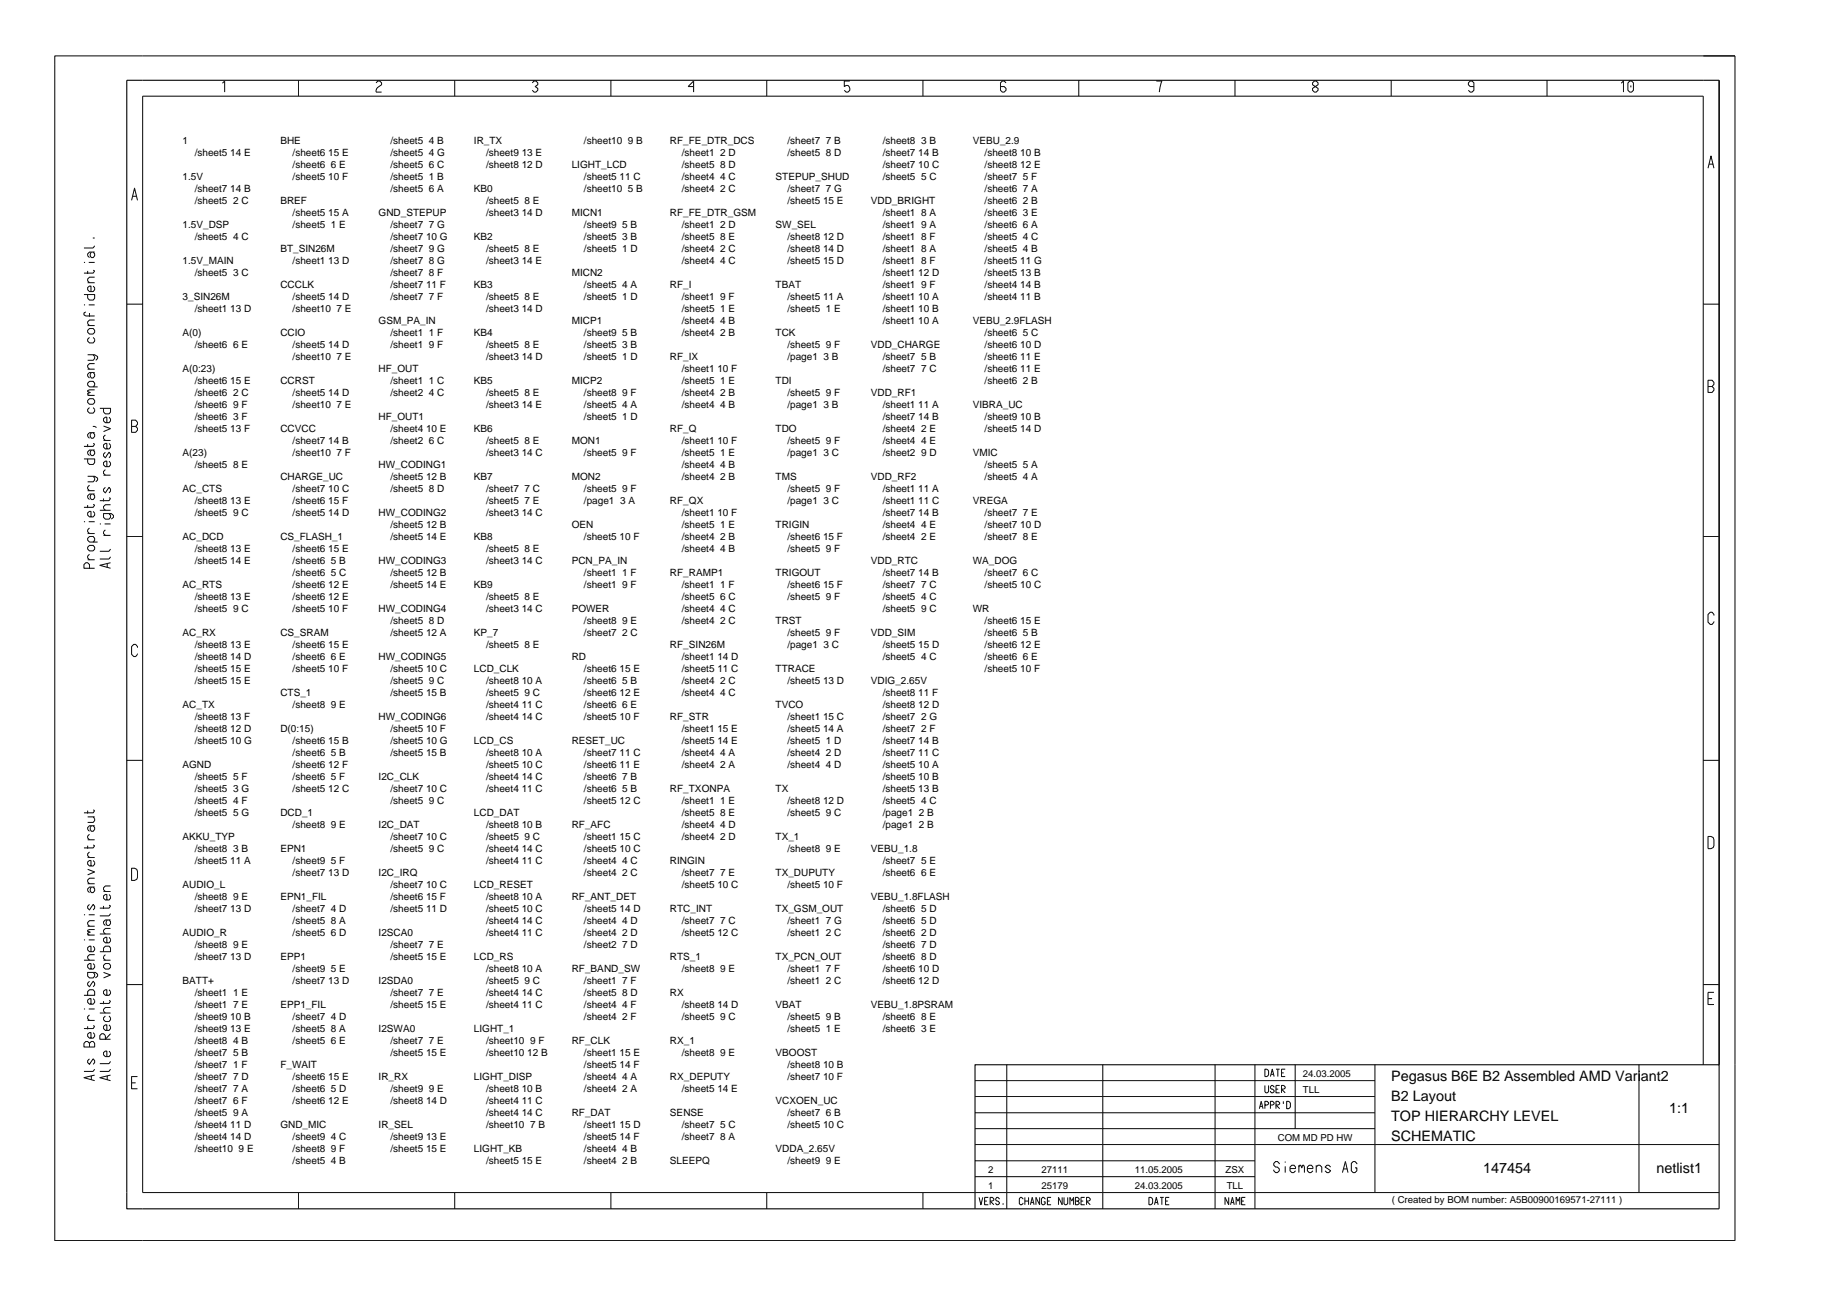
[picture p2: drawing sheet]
<svg xmlns="http://www.w3.org/2000/svg" width="420mm" height="297mm" viewBox="0 0 420 297" stroke-linecap="round" stroke-linejoin="round" font-family="sans-serif">
<g fill="none" stroke="#000" stroke-width=".23">
<path d="M12.6 12.8h385.2v271.5h-385.2zM51 19.1l.5-.5v2.5M68.4 18.4v3.6M86.2 19l.4-.4h.5l.4 .4v.4l-1.1 .9-.2 .4v.4h1.3M104.3 18.4v3.6M122 19l.5-.4h.4l.4 .4v.4l-.6 .4 .6 .5v.4l-.4 .4h-.4l-.5-.4M140.1 18.4v3.6M159 19.8h-1.2l1.2-1.2v2.5M175.8 18.4v3.6M194.8 18.6h-1.2v1.2l.4-.2a.82 .82 0 0 1 .8 1.1l-.4 .4h-.4l-.4-.4M211.6 18.4v3.6M230.7 19l-.5-.4h-.4l-.4 .4v1.7l.4 .4h.4l.5-.4v-.4l-.5-.5h-.8"/>
<path d="M247.3 18.4v3.6M265.1 18.6h1.3l-.6 2.5M283.2 18.4v3.6M301.4 18.6l-.5 .4v.4l1.3 .9v.4l-.4 .4h-.4l-.5-.4v-.4l1.3-.9v-.4l-.4-.4zM319 18.4v3.6M337.9 19.8h-.8l-.4-.4v-.4l.4-.4h.4l.4 .4v1.7l-.4 .4h-.4l-.4-.4M354.7 18.4v3.6M371.7 19.1l.5-.5v2.5M373.7 18.6h.4l.4 .4v1.7l-.4 .4h-.4l-.5-.4v-1.7zM373.9 19.6v.4M394.2 18.4v225.6M391.6 38.6l.7-2.8 .7 2.8"/>
<path d="M391.9 37.6h.9M20.9 57.8l-.2 .4v.4l.2 .4h.5l.3-.4v-.4l-.3-.4M21.3 54.6h.4M21.7 57.8h-1.2l-.4 .4v.4l.4 .4M21.7 56.3l-.3 .5h-2.2M30.2 45.9l.6-2.8 .7 2.8M30.4 45h1M19.2 67.5h2.5v.9l-.3 .4h-.9l-.4-.4v-.9M19.2 69.9h.3M19.2 60.1h.3M19.7 71.5l-.5 .2v.5l.5 .2h2M20.1 62.1v.7"/>
<path d="M20.1 74.6h1.6M20.1 64.8h1.6M20.3 69.9h1.4M20.3 60.1h1.4M20.5 77.3l-.4 .5v.4l.4 .4h.9l.3-.4v-.4l-.3-.5M20.5 75.3h.9l.3 .4v.4l-.3 .5h-.9l-.4-.5v-.4zM20.5 71.7v.9M21.4 65.6l.3 .4v.4l-.3 .4h-.9l-.4-.4v-.5l.4-.3h.4v1.2M21.4 61.9l.3 .2-.3 .5h-2.2M21.7 73.3h-1.2l-.4 .5v.4l.4 .4M21.7 63.5h-1.2l-.4 .5v.4l.4 .4M29.1 69.7h3.6"/>
<path d="M390.5 69.7h3.7M20.1 91.8l.4-.4h.9l.3 .4v.4l-.3 .5h-.9l-.4-.5zM20.1 81.3h1.6l.7 .4v.5l-.4 .4M20.1 90.6h1.6M20.1 84.6h1.6M20.5 93.4l-.4 .4v.5l.4 .4h.9l.3-.4v-.5l-.3-.4M20.9 99.2l-.2 .4v.4l.2 .4h.5l.3-.4v-.4l-.3-.4M20.9 85.4l-.2 .4v.4l.2 .4h.5l.3-.4v-.4l-.3-.4M21.3 97.7h.4l.4 .3M21.4 88.7l.3-.4v-.5l-.3-.4h-.9l-.4 .4v.5l.4 .4h1.9M21.4 81.3l.3 .4v.5l-.3 .4h-1.3M21.7 99.2h-1.2l-.4 .4v.4l.4 .4"/>
<path d="M21.7 89.4h-1.2l-.4 .1v.3l.6 .1-.6 .3v.3l.4 .1M21.7 85.4h-1.2l-.4 .4v.4l.4 .4M21.7 83.3h-1.2l-.4 .5v.4l.4 .4M22.9 93.6h2.4v.8l-.3 .5h-.8l-.5-.5v-.8M23.7 97.6l1.6 .6-1.6 .7M24.2 99.7l-.5 .4v.4l.5 .5M25 95.6l.3 .4v.5l-.3 .4h-.8l-.5-.4v-.5l.5-.4h.3v1.3M30.2 96.3h.9l.4 .5v.4l-.4 .5 .4 .5v.4l-.4 .5h-.9zM30.2 97.7h.9M391.6 87.2h.9l.5 .5v.4l-.5 .5 .5 .4v.4l-.5 .5h-.9zM391.6 88.6h.9M19.2 105.2h2.5v.8l-.3 .5h-.9l-.4-.5v-.8"/>
<path d="M19.2 119.6h.3M20.1 109.2h1.6l.7 .4v.4l-.4 .4M20.1 101.8v.7M20.1 115.8v.6M20.1 112.5h1.6M20.3 119.6h1.4M20.5 111.2l-.4 .4v.4l.4 .5M20.9 113.2l-.2 .5v.4l.2 .4h.5l.3-.4v-.4l-.3-.5M20.9 103.2l-.2 .4v.4l.2 .4h.5l.3-.4v-.4l-.3-.4M21.4 117.2l.3 .4v.5l-.3 .4h-.9l-.4-.4v-.6l.4-.3h.4v1.3M21.4 115.6l.3 .2-.3 .5h-2.2M21.4 109.2l.3 .4v.4l-.3 .4h-1.3"/>
<path d="M21.4 101.6l.3 .2-.3 .5h-2.2M21.7 113.2h-1.2l-.4 .5v.4l.4 .4M21.7 103.2h-1.2l-.4 .4v.4l.4 .4M22.9 117h2.4M23.7 114.2v.7M23.7 108.9h1.6M23.7 101h1.6M24.2 111.7l-.5 .4v.5l.5 .4 .8-1.3 .3 .4v.5l-.3 .4M24.2 107.6l-.5 .5v.4l.5 .4M24.2 103.7l-.5 .4v.4l.5 .4 .8-1.2 .3 .4v.4l-.3 .4M25 117.7l.3 .4v.5l-.3 .4h-.8l-.5-.4v-.9h1.8l.5 .4v.5l-.5 .4M25 114.1l.3 .1-.3 .6h-2.1"/>
<path d="M25 105.7l.3 .4v.4l-.3 .5h-.8l-.5-.5v-.5l.5-.3h.3v1.3M25 101.6l.3 .5v.4l-.3 .4h-.8l-.5-.4v-.5l.5-.4h.3v1.3M25.3 115.7h-1.1l-.5 .4v.4l.5 .5M20.1 128.3h1.6M20.1 122.3h1.6M20.5 130.2v-.8l-.4-.4h-.4l-.5 .4v.8h2.5M20.5 127l-.4 .5v.4l.4 .4M20.5 125h.9l.3 .4v.4l-.3 .5h-.9l-.4-.5v-.4zM20.5 121l-.4 .4v.5l.4 .4M21.4 124.2l.3-.4v-.4l-.3-.4h-.9l-.4 .4v.4l.4 .4h1.9M22.9 120.1h.2M23.7 122.7h1.6"/>
<path d="M24 120.1h1.3M24.2 121.4l-.5 .5v.4l.5 .4M24.6 129.1v1M25.3 129l-2.4 .6 2.4 .6M25.3 127.6l-.3 .5h-2.1M25.3 125.8l-.3 .6h-2.1M29.1 123h3.6M390.5 123h3.7M31.5 148.4v-.2l-.4-.5h-.4l-.5 .5v1.8l.5 .5h.4l.4-.7M393 141.1v-.3l-.5-.5h-.4l-.5 .5v1.8l.5 .5h.4l.5-.7M29.1 174.3h3.6M390.5 174.3h3.7"/>
<path d="M20.1 185.8v.7M20.1 193.8v.7M20.1 199.2l1.6 .6-1.6 .7M20.1 196.5h1.6M20.1 192.5h1.6M20.1 187.2h1.6M20.5 195.3l-.4 .4v.4l.4 .4M20.5 191.2l-.4 .4v.5l.4 .4M20.9 189.3l-.2 .4v.4l.2 .4h.5l.3-.4v-.4l-.3-.4M21.4 197.2l.3 .4v.5l-.3 .4h-.9l-.4-.4v-.5l.4-.4h.4v1.3M21.4 193.7l.3 .1-.3 .5h-2.2M21.4 187.2l.3 .4v.5l-.3 .4h-1.3"/>
<path d="M21.4 185.6l.3 .2-.3 .5h-2.2M21.7 189.3h-1.2l-.4 .4v.4l.4 .4M30.2 199h.6l.6 .2 .1 .6v1.3l-.1 .4-.6 .3h-.6zM391.6 191.7h.7l.5 .3 .2 .5v1.3l-.2 .5-.5 .2h-.7zM19.2 215.4h.3M19.2 209.7h.3M20.1 214.3h1.6M20.1 212.3h1.6M20.1 202.6h1.6M20.3 215.4h1.4M20.3 209.7h1.4M20.5 207.3l-.4 .4v.4l.4 .5 .9-1.3 .3 .4v.4l-.3 .5"/>
<path d="M20.9 203.3l-.2 .4v.5l.2 .4h.5l.3-.4v-.5l-.3-.4M21.4 216.9l.3 .4v.4l-.3 .4h-.9l-.4-.4v-.5l.4-.3h.4v1.2M21.7 218.8h-1.2l-.4 .4v.5l.4 .4M21.7 213h-1.2l-.4 .2v.3l.6 .1-.6 .3v.3l.4 .1M21.7 211h-1.2l-.4 .4v.5l.4 .4M21.7 203.3h-1.2l-.4 .4v.5l.4 .4M21.7 201.3h-1.2l-.4 .4v.4l.4 .5M22.9 218.1h2.4v-.8l-.3-.4h-.8l-.5 .4v.8M22.9 214.1h2.4M23.7 207.6v.7M23.7 204.3h1.6M24.2 218.8l-.5 .4v.5l.5 .4"/>
<path d="M24.6 210.8l-.3 .5v.4l.3 .4h.4l.3-.4v-.4l-.3-.5M25 214.8l.3 .5v.4l-.3 .4h-.8l-.5-.4v-.5l.5-.4h.3v1.3M25 207.5l.3 .1-.3 .5h-2.1M25 205l.3 .4v.5l-.3 .4h-.8l-.5-.4v-.6l.5-.3h.3v1.3M25.3 212.8h-1.1l-.5 .4v.4l.5 .5M25.3 210.8h-1.1l-.5 .5v.4l.5 .4M25.3 203.1h-1.1l-.5 .4v.4l.5 .4M25.3 209.4l-.3 .5h-2.1M19.2 228.1h2.5v-.8l-.3-.4h-.9l-.4 .4v.8M19.2 231.3h.3M19.2 220.1h2.5M20.1 235.2v.7"/>
<path d="M20.1 233.9h1.6M20.3 231.3h1.4M20.5 239.1l.4-.4h.5l.3 .4v.9h-2.5v-.9l.5-.4h.4l.4 .4v.9M20.5 232.6l-.4 .4v.5l.4 .4M20.5 224.9l-.4 .4v.4l.4 .5 .9-1.3 .3 .4v.4l-.3 .5M21.4 236.7l.3 .4v.4l-.3 .4h-.9l-.4-.4v-.5l.4-.3h.4v1.2M21.4 235.1l.3 .1-.3 .5h-2.2M21.4 228.9l.3 .4v.4l-.3 .5h-.9l-.4-.5v-.5l.4-.3h.4v1.3M21.4 222.9l.3 .4v.4l-.3 .4h-.9l-.4-.4v-.8h1.8l.5 .4v.4l-.5 .4M21.4 220.8l.3 .5v.4l-.3 .4h-.9l-.4-.4v-.5l.4-.4h.4v1.3M22.9 232.2h2.4M23.7 221.3l.5-.5h.8l.3 .5v.4l-.3 .4h-.8l-.5-.4z"/>
<path d="M23.7 220.1h1.6M23.7 229.5v.7M23.7 222.9l1.6 .6-1.6 .6M24.2 232.9l-.5 .4v.4l.5 .4h.8l.3-.4v-.4l-.3-.4M25 234.9l.3 .4v.4l-.3 .5h-.8l-.5-.5v-.5l.5-.3h.3v1.3M25 229.3l.3 .2-.3 .5h-2.1M25 226.9l.3 .4v.4l-.3 .4h-.8l-.5-.4v-.5l.5-.3h.3v1.2M25.3 236.9l-1.1 1.3v-.9l-.5-.4h-.4l-.4 .4v.9h2.4M25.3 230.9h-1.1l-.5 .4v.5l.5 .4M29.1 225.7h3.6M390.5 225.7h3.7M391.6 228.9h.9"/>
<path d="M393 227.4h-1.4v2.8h1.4M20.5 242.7l-.4 .4v.4l.4 .5 .9-1.3 .3 .4v.4l-.3 .5M20.9 246.6v.9M21.7 246.4l-2.5 .6 2.5 .7M21.7 245.1l-.3 .5h-2.2M24.6 246.6v.9M25 240.9l.3 .4v.5l-.3 .4h-.8l-.5-.4v-.6l.5-.3h.3v1.3M25.3 246.4l-2.4 .6 2.4 .7M25.3 245.1l-.3 .5h-2.1M25.3 243.3l-.3 .5h-2.1M30.2 248.2h.9M31.5 246.7h-1.3v2.8h1.3"/>
<path d="M223.5 258.7h91.7M223.5 255h91.7M223.5 251.3h91.7M223.5 247.7h91.7M230.8 244v33.1M252.8 244v33.1M278.6 244v33.1M287.7 244v33.1M288.7 254.1l.5-1.7 .4 1.7M288.9 253.6h.5M290 245.1h.4l.5 .4v.8l-.5 .4h-.4zM290 248.8v1.4l.3 .3 .6-.3v-1.4"/>
<path d="M290 253.3h.5l.4-.3v-.2l-.4-.4h-.5v1.7M291.3 246.7l.4-1.6 .4 1.6M291.3 253.3h.5l.3-.3v-.2l-.3-.4h-.5v1.7M291.5 246.2h.5M292.1 249.2l-.3-.4h-.3l-.2 .6 .5 .2 .3 .4v.2l-.6 .3-.2-.5M292.6 254.1v-1.7h.5l.3 .4v.2l-.3 .3h-.5l.8 .8M292.6 245.1h.8M292.6 249.6h.5M293 245.1v1.6M293.4 248.8h-.8v1.7h.8M293.8 250.5v-1.7h.5l.4 .3v.3l-.4 .2h-.5l.9 .9M293.8 245.9h.5"/>
<path d="M294.2 252.4v.6M294.7 245.1h-.9v1.6h.9M295 252.4h.4l.5 .4v.9l-.5 .4h-.4zM297 244v14.7M315.2 244v29.3M375.8 244v29.3M390.5 244v-222h-357.8v251.3h361.5M68.4 273.3v3.8M104.3 273.3v3.8M140.1 273.3v3.8M175.8 273.3v3.8M211.6 273.3v3.8"/>
<path d="M223.5 269.7h64.2M223.5 266.1h64.2M223.5 262.3h170.7M224.5 274.4l.4 1.7 .4-1.7M225.7 275.3h.6M226.6 274.4h-.9v1.7h.9M227 276.1v-1.7h.5l.4 .4v.2l-.4 .3h-.5l.9 .8M229.1 274.9l-.3-.5h-.3l-.2 .6 .8 .6v.3l-.6 .2-.2-.4M230 275.8v.3M234.6 274.9l-.4-.5h-.2l-.3 .4v1.1l.5 .2 .4-.4M235 275.3h.8M235 274.4v1.7"/>
<path d="M235.8 274.4v1.7M236.2 276.1l.5-1.7 .4 1.7M236.4 275.6h.5M238.4 274.4v1.7l-.9-1.7v1.7M239.6 274.9l-.3-.5h-.3l-.2 .4v1.1l.2 .2 .6-.2v-.5h-.3M240.1 275.3h.6M241 274.4h-.9v1.7h.9M243.5 274.4v1.7l-.8-1.7v1.7M244 274.4v1.5l.2 .2 .6-.2v-1.5M245.3 276.1v-1.7l.4 .9 .5-.9v1.7M246.6 275.3h.5l.3-.3v-.2l-.3-.4h-.5v1.7h.5l.3-.2v-.3l-.3-.3M247.8 275.3h.6"/>
<path d="M248.7 274.4h-.9v1.7h.9M249.1 276.1v-1.7h.5l.4 .4v.2l-.4 .3h-.5l.9 .8M263.4 274.4h.4l.5 .5v.8l-.5 .4h-.4zM264.7 276.1l.4-1.7 .4 1.7M264.9 275.6h.5M266 274.4h.8M266.4 274.4v1.7M267.2 275.3h.5M268.1 274.4h-.9v1.7h.9M281.7 274.4v1.7l-.8-1.7v1.7M282.1 276.1l.5-1.7 .4 1.7M282.3 275.6h.5"/>
<path d="M283.4 276.1v-1.7l.4 .9 .5-.9v1.7M284.7 275.3h.5M285.5 274.4h-.8v1.7h.8M293.3 266.8l-.4-.6h-.4l-.5 .4v.5l.5 .4h.4l.4 .4v.4l-.4 .5h-.4l-.5-.5v-.2M294.7 266.2v.3M294.7 267.3v1.5M295.8 267.8h1.2v-.3l-.3-.4h-.5l-.4 .4v.8l.4 .5h.4l.4-.5M297.8 267.5l.2-.4h.2l.3 .6 .1-.6h.3l.2 .4v1.3M297.8 267.1v1.7M299.7 267.8h1.3v-.3l-.3-.4h-.5l-.5 .4v.8l.5 .5h.4l.4-.5M301.8 267.5l.4-.4h.4l.5 .4v1.3M301.8 267.1v1.7"/>
<path d="M305.1 267.5l-.4-.4h-.5l-.4 .4 1.3 .8-.4 .5h-.5l-.4-.5M307.8 268.8l.7-2.6 .6 2.6M308 267.9h.9M311.1 266.8l-.4-.6h-.5l-.4 .4v1.7l.4 .5h.5l.4-.5v-.6h-.4"/>
</g>
<path d="M394.2 244v-225.6h-365.1v258.7h365.1v-33.1h-170.7v33.1" fill="none" stroke="#000" stroke-width=".25"/>
<g font-size="3.3">
<text x="319" y="247.7">Pegasus B6E B2 Assembled AMD Variant2</text>
<text x="319" y="252.3">B2 Layout</text>
<text x="319" y="256.8">TOP HIERARCHY LEVEL</text>
<text x="382.7" y="255">1:1</text>
<text x="319" y="261.5">SCHEMATIC</text>
<text x="340" y="268.8">147454</text>
<text x="379.8" y="268.8">netlist1</text>
</g>
<g font-size="2.3">
<text x="41.9" y="33">1</text>
<text x="44.6" y="35.7">/sheet5 14 E</text>
<text x="64.3" y="33">BHE</text>
<text x="67.1" y="35.7">/sheet6 15 E</text>
<text x="89.5" y="33">/sheet5 4 B</text>
<text x="89.5" y="35.7">/sheet5 4 G</text>
<text x="108.7" y="33">IR_TX</text>
<text x="111.4" y="35.7">/sheet9 13 E</text>
<text x="133.9" y="33">/sheet10 9 B</text>
<text x="153.6" y="33">RF_FE_DTR_DCS</text>
<text x="156.3" y="35.7">/sheet1 2 D</text>
<text x="180.5" y="33">/sheet7 7 B</text>
<text x="180.5" y="35.7">/sheet5 8 D</text>
<text x="202.4" y="33">/sheet8 3 B</text>
<text x="202.4" y="35.7">/sheet7 14 B</text>
<text x="223" y="33">VEBU_2.9</text>
<text x="225.7" y="35.7">/sheet8 10 B</text>
<text x="41.9" y="41.3">1.5V</text>
<text x="67.1" y="38.5">/sheet6 6 E</text>
<text x="67.1" y="41.3">/sheet5 10 F</text>
<text x="89.5" y="38.5">/sheet5 6 C</text>
<text x="89.5" y="41.3">/sheet5 1 B</text>
<text x="111.4" y="38.5">/sheet8 12 D</text>
<text x="131.1" y="38.5">LIGHT_LCD</text>
<text x="133.9" y="41.3">/sheet5 11 C</text>
<text x="156.3" y="38.5">/sheet5 8 D</text>
<text x="156.3" y="41.3">/sheet4 4 C</text>
<text x="177.8" y="41.3">STEPUP_SHUD</text>
<text x="202.4" y="38.5">/sheet7 10 C</text>
<text x="202.4" y="41.3">/sheet5 5 C</text>
<text x="225.7" y="38.5">/sheet8 12 E</text>
<text x="225.7" y="41.3">/sheet7 5 F</text>
<text x="44.6" y="44">/sheet7 14 B</text>
<text x="44.6" y="46.8">/sheet5 2 C</text>
<text x="64.3" y="46.8">BREF</text>
<text x="89.5" y="44">/sheet5 6 A</text>
<text x="108.7" y="44">KB0</text>
<text x="111.4" y="46.8">/sheet5 8 E</text>
<text x="133.9" y="44">/sheet10 5 B</text>
<text x="156.3" y="44">/sheet4 2 C</text>
<text x="180.5" y="44">/sheet7 7 G</text>
<text x="180.5" y="46.8">/sheet5 15 E</text>
<text x="199.7" y="46.8">VDD_BRIGHT</text>
<text x="225.7" y="44">/sheet6 7 A</text>
<text x="225.7" y="46.8">/sheet6 2 B</text>
<text x="41.9" y="52.3">1.5V_DSP</text>
<text x="67.1" y="49.5">/sheet5 15 A</text>
<text x="67.1" y="52.3">/sheet5 1 E</text>
<text x="86.8" y="49.5">GND_STEPUP</text>
<text x="89.5" y="52.3">/sheet7 7 G</text>
<text x="111.4" y="49.5">/sheet3 14 D</text>
<text x="131.1" y="49.5">MICN1</text>
<text x="133.9" y="52.3">/sheet9 5 B</text>
<text x="153.6" y="49.5">RF_FE_DTR_GSM</text>
<text x="156.3" y="52.3">/sheet1 2 D</text>
<text x="177.8" y="52.3">SW_SEL</text>
<text x="202.4" y="49.5">/sheet1 8 A</text>
<text x="202.4" y="52.3">/sheet1 9 A</text>
<text x="225.7" y="52.3">/sheet6 6 A</text>
<text x="225.7" y="49.5">/sheet6 3 E</text>
<text x="44.6" y="55">/sheet5 4 C</text>
<text x="64.3" y="57.8">BT_SIN26M</text>
<text x="89.5" y="55">/sheet7 10 G</text>
<text x="89.5" y="57.8">/sheet7 9 G</text>
<text x="108.7" y="55">KB2</text>
<text x="111.4" y="57.8">/sheet5 8 E</text>
<text x="133.9" y="55">/sheet5 3 B</text>
<text x="133.9" y="57.8">/sheet5 1 D</text>
<text x="156.3" y="55">/sheet5 8 E</text>
<text x="156.3" y="57.8">/sheet4 2 C</text>
<text x="180.5" y="55">/sheet8 12 D</text>
<text x="180.5" y="57.8">/sheet8 14 D</text>
<text x="202.4" y="57.8">/sheet1 8 A</text>
<text x="202.4" y="55">/sheet1 8 F</text>
<text x="225.7" y="55">/sheet5 4 C</text>
<text x="225.7" y="57.8">/sheet5 4 B</text>
<text x="41.9" y="60.5">1.5V_MAIN</text>
<text x="44.6" y="63.3">/sheet5 3 C</text>
<text x="64.3" y="66">CCCLK</text>
<text x="67.1" y="60.5">/sheet1 13 D</text>
<text x="89.5" y="60.5">/sheet7 8 G</text>
<text x="89.5" y="63.3">/sheet7 8 F</text>
<text x="89.5" y="66">/sheet7 11 F</text>
<text x="108.7" y="66">KB3</text>
<text x="111.4" y="60.5">/sheet3 14 E</text>
<text x="131.1" y="63.3">MICN2</text>
<text x="133.9" y="66">/sheet5 4 A</text>
<text x="153.6" y="66">RF_I</text>
<text x="156.3" y="60.5">/sheet4 4 C</text>
<text x="177.8" y="66">TBAT</text>
<text x="180.5" y="60.5">/sheet5 15 D</text>
<text x="202.4" y="60.5">/sheet1 8 F</text>
<text x="202.4" y="63.3">/sheet1 12 D</text>
<text x="202.4" y="66">/sheet1 9 F</text>
<text x="225.7" y="60.5">/sheet5 11 G</text>
<text x="225.7" y="63.3">/sheet5 13 B</text>
<text x="225.7" y="66">/sheet4 14 B</text>
<text x="41.9" y="68.8">3_SIN26M</text>
<text x="44.6" y="71.5">/sheet1 13 D</text>
<text x="67.1" y="68.8">/sheet5 14 D</text>
<text x="67.1" y="71.5">/sheet10 7 E</text>
<text x="89.5" y="68.8">/sheet7 7 F</text>
<text x="111.4" y="68.8">/sheet5 8 E</text>
<text x="111.4" y="71.5">/sheet3 14 D</text>
<text x="133.9" y="68.8">/sheet5 1 D</text>
<text x="156.3" y="68.8">/sheet1 9 F</text>
<text x="156.3" y="71.5">/sheet5 1 E</text>
<text x="180.5" y="68.8">/sheet5 11 A</text>
<text x="180.5" y="71.5">/sheet5 1 E</text>
<text x="202.4" y="68.8">/sheet1 10 A</text>
<text x="202.4" y="71.5">/sheet1 10 B</text>
<text x="225.7" y="68.8">/sheet4 11 B</text>
<text x="41.9" y="77">A(0)</text>
<text x="64.3" y="77">CCIO</text>
<text x="86.8" y="74.3">GSM_PA_IN</text>
<text x="89.5" y="77">/sheet1 1 F</text>
<text x="108.7" y="77">KB4</text>
<text x="131.1" y="74.3">MICP1</text>
<text x="133.9" y="77">/sheet9 5 B</text>
<text x="156.3" y="74.3">/sheet4 4 B</text>
<text x="156.3" y="77">/sheet4 2 B</text>
<text x="177.8" y="77">TCK</text>
<text x="202.4" y="74.3">/sheet1 10 A</text>
<text x="223" y="74.3">VEBU_2.9FLASH</text>
<text x="225.7" y="77">/sheet6 5 C</text>
<text x="44.6" y="79.8">/sheet6 6 E</text>
<text x="67.1" y="79.8">/sheet5 14 D</text>
<text x="67.1" y="82.5">/sheet10 7 E</text>
<text x="89.5" y="79.8">/sheet1 9 F</text>
<text x="111.4" y="79.8">/sheet5 8 E</text>
<text x="111.4" y="82.5">/sheet3 14 D</text>
<text x="133.9" y="79.8">/sheet5 3 B</text>
<text x="133.9" y="82.5">/sheet5 1 D</text>
<text x="153.6" y="82.5">RF_IX</text>
<text x="180.5" y="79.8">/sheet5 9 F</text>
<text x="180.5" y="82.5">/page1 3 B</text>
<text x="199.7" y="79.8">VDD_CHARGE</text>
<text x="202.4" y="82.5">/sheet7 5 B</text>
<text x="225.7" y="79.8">/sheet6 10 D</text>
<text x="225.7" y="82.5">/sheet6 11 E</text>
<text x="41.9" y="85.3">A(0:23)</text>
<text x="44.6" y="88">/sheet6 15 E</text>
<text x="64.3" y="88">CCRST</text>
<text x="86.8" y="85.3">HF_OUT</text>
<text x="89.5" y="88">/sheet1 1 C</text>
<text x="108.7" y="88">KB5</text>
<text x="131.1" y="88">MICP2</text>
<text x="156.3" y="85.3">/sheet1 10 F</text>
<text x="156.3" y="88">/sheet5 1 E</text>
<text x="177.8" y="88">TDI</text>
<text x="202.4" y="85.3">/sheet7 7 C</text>
<text x="225.7" y="85.3">/sheet6 11 E</text>
<text x="225.7" y="88">/sheet6 2 B</text>
<text x="44.6" y="90.8">/sheet6 2 C</text>
<text x="44.6" y="93.5">/sheet6 9 F</text>
<text x="67.1" y="90.8">/sheet5 14 D</text>
<text x="67.1" y="93.5">/sheet10 7 E</text>
<text x="89.5" y="90.8">/sheet2 4 C</text>
<text x="111.4" y="90.8">/sheet5 8 E</text>
<text x="111.4" y="93.5">/sheet3 14 E</text>
<text x="133.9" y="90.8">/sheet8 9 F</text>
<text x="133.9" y="93.5">/sheet5 4 A</text>
<text x="156.3" y="90.8">/sheet4 2 B</text>
<text x="156.3" y="93.5">/sheet4 4 B</text>
<text x="180.5" y="90.8">/sheet5 9 F</text>
<text x="180.5" y="93.5">/page1 3 B</text>
<text x="199.7" y="90.8">VDD_RF1</text>
<text x="202.4" y="93.5">/sheet1 11 A</text>
<text x="223" y="93.5">VIBRA_UC</text>
<text x="44.6" y="96.3">/sheet6 3 F</text>
<text x="44.6" y="99">/sheet5 13 F</text>
<text x="64.3" y="99">CCVCC</text>
<text x="67.1" y="101.8">/sheet7 14 B</text>
<text x="86.8" y="96.3">HF_OUT1</text>
<text x="89.5" y="99">/sheet4 10 E</text>
<text x="89.5" y="101.8">/sheet2 6 C</text>
<text x="108.7" y="99">KB6</text>
<text x="111.4" y="101.8">/sheet5 8 E</text>
<text x="131.1" y="101.8">MON1</text>
<text x="133.9" y="96.3">/sheet5 1 D</text>
<text x="153.6" y="99">RF_Q</text>
<text x="156.3" y="101.8">/sheet1 10 F</text>
<text x="177.8" y="99">TDO</text>
<text x="180.5" y="101.8">/sheet5 9 F</text>
<text x="202.4" y="96.3">/sheet7 14 B</text>
<text x="202.4" y="99">/sheet4 2 E</text>
<text x="202.4" y="101.8">/sheet4 4 E</text>
<text x="225.7" y="96.3">/sheet9 10 B</text>
<text x="225.7" y="99">/sheet5 14 D</text>
<text x="41.9" y="104.5">A(23)</text>
<text x="44.6" y="107.3">/sheet5 8 E</text>
<text x="67.1" y="104.5">/sheet10 7 F</text>
<text x="86.8" y="107.3">HW_CODING1</text>
<text x="111.4" y="104.5">/sheet3 14 C</text>
<text x="133.9" y="104.5">/sheet5 9 F</text>
<text x="156.3" y="104.5">/sheet5 1 E</text>
<text x="156.3" y="107.3">/sheet4 4 B</text>
<text x="180.5" y="104.5">/page1 3 C</text>
<text x="202.4" y="104.5">/sheet2 9 D</text>
<text x="223" y="104.5">VMIC</text>
<text x="225.7" y="107.3">/sheet5 5 A</text>
<text x="41.9" y="112.8">AC_CTS</text>
<text x="64.3" y="110">CHARGE_UC</text>
<text x="67.1" y="112.8">/sheet7 10 C</text>
<text x="89.5" y="110">/sheet5 12 B</text>
<text x="89.5" y="112.8">/sheet5 8 D</text>
<text x="108.7" y="110">KB7</text>
<text x="111.4" y="112.8">/sheet7 7 C</text>
<text x="131.1" y="110">MON2</text>
<text x="133.9" y="112.8">/sheet5 9 F</text>
<text x="156.3" y="110">/sheet4 2 B</text>
<text x="177.8" y="110">TMS</text>
<text x="180.5" y="112.8">/sheet5 9 F</text>
<text x="199.7" y="110">VDD_RF2</text>
<text x="202.4" y="112.8">/sheet1 11 A</text>
<text x="225.7" y="110">/sheet5 4 A</text>
<text x="44.6" y="115.5">/sheet8 13 E</text>
<text x="44.6" y="118.3">/sheet5 9 C</text>
<text x="67.1" y="115.5">/sheet6 15 F</text>
<text x="67.1" y="118.3">/sheet5 14 D</text>
<text x="86.8" y="118.3">HW_CODING2</text>
<text x="111.4" y="115.5">/sheet5 7 E</text>
<text x="111.4" y="118.3">/sheet3 14 C</text>
<text x="133.9" y="115.5">/page1 3 A</text>
<text x="153.6" y="115.5">RF_QX</text>
<text x="156.3" y="118.3">/sheet1 10 F</text>
<text x="180.5" y="115.5">/page1 3 C</text>
<text x="202.4" y="115.5">/sheet1 11 C</text>
<text x="202.4" y="118.3">/sheet7 14 B</text>
<text x="223" y="115.5">VREGA</text>
<text x="225.7" y="118.3">/sheet7 7 E</text>
<text x="41.9" y="123.8">AC_DCD</text>
<text x="64.3" y="123.8">CS_FLASH_1</text>
<text x="89.5" y="121">/sheet5 12 B</text>
<text x="89.5" y="123.8">/sheet5 14 E</text>
<text x="108.7" y="123.8">KB8</text>
<text x="131.1" y="121">OEN</text>
<text x="133.9" y="123.8">/sheet5 10 F</text>
<text x="156.3" y="121">/sheet5 1 E</text>
<text x="156.3" y="123.8">/sheet4 2 B</text>
<text x="177.8" y="121">TRIGIN</text>
<text x="180.5" y="123.8">/sheet6 15 F</text>
<text x="202.4" y="121">/sheet4 4 E</text>
<text x="202.4" y="123.8">/sheet4 2 E</text>
<text x="225.7" y="123.8">/sheet7 8 E</text>
<text x="225.7" y="121">/sheet7 10 D</text>
<text x="44.6" y="126.5">/sheet8 13 E</text>
<text x="44.6" y="129.3">/sheet5 14 E</text>
<text x="67.1" y="126.5">/sheet6 15 E</text>
<text x="67.1" y="129.3">/sheet6 5 B</text>
<text x="86.8" y="129.3">HW_CODING3</text>
<text x="111.4" y="126.5">/sheet5 8 E</text>
<text x="111.4" y="129.3">/sheet3 14 C</text>
<text x="131.1" y="129.3">PCN_PA_IN</text>
<text x="156.3" y="126.5">/sheet4 4 B</text>
<text x="180.5" y="126.5">/sheet5 9 F</text>
<text x="199.7" y="129.3">VDD_RTC</text>
<text x="223" y="129.3">WA_DOG</text>
<text x="41.9" y="134.8">AC_RTS</text>
<text x="44.6" y="137.5">/sheet8 13 E</text>
<text x="67.1" y="132">/sheet6 5 C</text>
<text x="67.1" y="134.8">/sheet6 12 E</text>
<text x="67.1" y="137.5">/sheet6 12 E</text>
<text x="89.5" y="132">/sheet5 12 B</text>
<text x="89.5" y="134.8">/sheet5 14 E</text>
<text x="108.7" y="134.8">KB9</text>
<text x="111.4" y="137.5">/sheet5 8 E</text>
<text x="133.9" y="132">/sheet1 1 F</text>
<text x="133.9" y="134.8">/sheet1 9 F</text>
<text x="153.6" y="132">RF_RAMP1</text>
<text x="156.3" y="134.8">/sheet1 1 F</text>
<text x="156.3" y="137.5">/sheet5 6 C</text>
<text x="177.8" y="132">TRIGOUT</text>
<text x="180.5" y="134.8">/sheet6 15 F</text>
<text x="180.5" y="137.5">/sheet5 9 F</text>
<text x="202.4" y="132">/sheet7 14 B</text>
<text x="202.4" y="134.8">/sheet7 7 C</text>
<text x="202.4" y="137.5">/sheet5 4 C</text>
<text x="225.7" y="132">/sheet7 6 C</text>
<text x="225.7" y="134.8">/sheet5 10 C</text>
<text x="44.6" y="140.3">/sheet5 9 C</text>
<text x="67.1" y="140.3">/sheet5 10 F</text>
<text x="86.8" y="140.3">HW_CODING4</text>
<text x="89.5" y="143">/sheet5 8 D</text>
<text x="111.4" y="140.3">/sheet3 14 C</text>
<text x="131.1" y="140.3">POWER</text>
<text x="133.9" y="143">/sheet8 9 E</text>
<text x="156.3" y="140.3">/sheet4 4 C</text>
<text x="156.3" y="143">/sheet4 2 C</text>
<text x="177.8" y="143">TRST</text>
<text x="202.4" y="140.3">/sheet5 9 C</text>
<text x="223" y="140.3">WR</text>
<text x="225.7" y="143">/sheet6 15 E</text>
<text x="41.9" y="145.8">AC_RX</text>
<text x="44.6" y="148.5">/sheet8 13 E</text>
<text x="64.3" y="145.8">CS_SRAM</text>
<text x="67.1" y="148.5">/sheet6 15 E</text>
<text x="89.5" y="145.8">/sheet5 12 A</text>
<text x="108.7" y="145.8">KP_7</text>
<text x="111.4" y="148.5">/sheet5 8 E</text>
<text x="133.9" y="145.8">/sheet7 2 C</text>
<text x="153.6" y="148.5">RF_SIN26M</text>
<text x="180.5" y="145.8">/sheet5 9 F</text>
<text x="180.5" y="148.5">/page1 3 C</text>
<text x="199.7" y="145.8">VDD_SIM</text>
<text x="202.4" y="148.5">/sheet5 15 D</text>
<text x="225.7" y="145.8">/sheet6 5 B</text>
<text x="225.7" y="148.5">/sheet6 12 E</text>
<text x="44.6" y="151.3">/sheet8 14 D</text>
<text x="44.6" y="154">/sheet5 15 E</text>
<text x="67.1" y="151.3">/sheet6 6 E</text>
<text x="67.1" y="154">/sheet5 10 F</text>
<text x="86.8" y="151.3">HW_CODING5</text>
<text x="89.5" y="154">/sheet5 10 C</text>
<text x="108.7" y="154">LCD_CLK</text>
<text x="131.1" y="151.3">RD</text>
<text x="133.9" y="154">/sheet6 15 E</text>
<text x="156.3" y="151.3">/sheet1 14 D</text>
<text x="156.3" y="154">/sheet5 11 C</text>
<text x="177.8" y="154">TTRACE</text>
<text x="202.4" y="151.3">/sheet5 4 C</text>
<text x="225.7" y="151.3">/sheet6 6 E</text>
<text x="225.7" y="154">/sheet5 10 F</text>
<text x="44.6" y="156.8">/sheet5 15 E</text>
<text x="64.3" y="159.5">CTS_1</text>
<text x="89.5" y="156.8">/sheet5 9 C</text>
<text x="89.5" y="159.5">/sheet5 15 B</text>
<text x="111.4" y="156.8">/sheet8 10 A</text>
<text x="111.4" y="159.5">/sheet5 9 C</text>
<text x="133.9" y="156.8">/sheet6 5 B</text>
<text x="133.9" y="159.5">/sheet6 12 E</text>
<text x="156.3" y="156.8">/sheet4 2 C</text>
<text x="156.3" y="159.5">/sheet4 4 C</text>
<text x="180.5" y="156.8">/sheet5 13 D</text>
<text x="199.7" y="156.8">VDIG_2.65V</text>
<text x="202.4" y="159.5">/sheet8 11 F</text>
<text x="41.9" y="162.3">AC_TX</text>
<text x="44.6" y="165">/sheet8 13 F</text>
<text x="44.6" y="167.8">/sheet8 12 D</text>
<text x="64.3" y="167.8">D(0:15)</text>
<text x="67.1" y="162.3">/sheet8 9 E</text>
<text x="86.8" y="165">HW_CODING6</text>
<text x="89.5" y="167.8">/sheet5 10 F</text>
<text x="111.4" y="162.3">/sheet4 11 C</text>
<text x="111.4" y="165">/sheet4 14 C</text>
<text x="133.9" y="162.3">/sheet6 6 E</text>
<text x="133.9" y="165">/sheet5 10 F</text>
<text x="153.6" y="165">RF_STR</text>
<text x="156.3" y="167.8">/sheet1 15 E</text>
<text x="177.8" y="162.3">TVCO</text>
<text x="180.5" y="165">/sheet1 15 C</text>
<text x="180.5" y="167.8">/sheet5 14 A</text>
<text x="202.4" y="162.3">/sheet8 12 D</text>
<text x="202.4" y="165">/sheet7 2 G</text>
<text x="202.4" y="167.8">/sheet7 2 F</text>
<text x="44.6" y="170.5">/sheet5 10 G</text>
<text x="67.1" y="173.3">/sheet6 5 B</text>
<text x="67.1" y="170.5">/sheet6 15 B</text>
<text x="89.5" y="170.5">/sheet5 10 G</text>
<text x="89.5" y="173.3">/sheet5 15 B</text>
<text x="108.7" y="170.5">LCD_CS</text>
<text x="111.4" y="173.3">/sheet8 10 A</text>
<text x="131.1" y="170.5">RESET_UC</text>
<text x="133.9" y="173.3">/sheet7 11 C</text>
<text x="156.3" y="170.5">/sheet5 14 E</text>
<text x="156.3" y="173.3">/sheet4 4 A</text>
<text x="180.5" y="170.5">/sheet5 1 D</text>
<text x="180.5" y="173.3">/sheet4 2 D</text>
<text x="202.4" y="170.5">/sheet7 14 B</text>
<text x="202.4" y="173.3">/sheet7 11 C</text>
<text x="41.9" y="176">AGND</text>
<text x="44.6" y="178.8">/sheet5 5 F</text>
<text x="67.1" y="176">/sheet6 12 F</text>
<text x="67.1" y="178.8">/sheet6 5 F</text>
<text x="86.8" y="178.8">I2C_CLK</text>
<text x="111.4" y="176">/sheet5 10 C</text>
<text x="111.4" y="178.8">/sheet4 14 C</text>
<text x="133.9" y="176">/sheet6 11 E</text>
<text x="133.9" y="178.8">/sheet6 7 B</text>
<text x="156.3" y="176">/sheet4 2 A</text>
<text x="180.5" y="176">/sheet4 4 D</text>
<text x="202.4" y="176">/sheet5 10 A</text>
<text x="202.4" y="178.8">/sheet5 10 B</text>
<text x="44.6" y="181.5">/sheet5 3 G</text>
<text x="44.6" y="184.3">/sheet5 4 F</text>
<text x="67.1" y="181.5">/sheet5 12 C</text>
<text x="89.5" y="181.5">/sheet7 10 C</text>
<text x="89.5" y="184.3">/sheet5 9 C</text>
<text x="111.4" y="181.5">/sheet4 11 C</text>
<text x="133.9" y="181.5">/sheet6 5 B</text>
<text x="133.9" y="184.3">/sheet5 12 C</text>
<text x="153.6" y="181.5">RF_TXONPA</text>
<text x="156.3" y="184.3">/sheet1 1 E</text>
<text x="177.8" y="181.5">TX</text>
<text x="180.5" y="184.3">/sheet8 12 D</text>
<text x="202.4" y="181.5">/sheet5 13 B</text>
<text x="202.4" y="184.3">/sheet5 4 C</text>
<text x="44.6" y="187">/sheet5 5 G</text>
<text x="64.3" y="187">DCD_1</text>
<text x="67.1" y="189.8">/sheet8 9 E</text>
<text x="86.8" y="189.8">I2C_DAT</text>
<text x="108.7" y="187">LCD_DAT</text>
<text x="111.4" y="189.8">/sheet8 10 B</text>
<text x="131.1" y="189.8">RF_AFC</text>
<text x="156.3" y="187">/sheet5 8 E</text>
<text x="156.3" y="189.8">/sheet4 4 D</text>
<text x="180.5" y="187">/sheet5 9 C</text>
<text x="202.4" y="187">/page1 2 B</text>
<text x="202.4" y="189.8">/page1 2 B</text>
<text x="41.9" y="192.5">AKKU_TYP</text>
<text x="44.6" y="195.3">/sheet8 3 B</text>
<text x="64.3" y="195.3">EPN1</text>
<text x="89.5" y="192.5">/sheet7 10 C</text>
<text x="89.5" y="195.3">/sheet5 9 C</text>
<text x="111.4" y="192.5">/sheet5 9 C</text>
<text x="111.4" y="195.3">/sheet4 14 C</text>
<text x="133.9" y="192.5">/sheet1 15 C</text>
<text x="133.9" y="195.3">/sheet5 10 C</text>
<text x="156.3" y="192.5">/sheet4 2 D</text>
<text x="177.8" y="192.5">TX_1</text>
<text x="180.5" y="195.3">/sheet8 9 E</text>
<text x="199.7" y="195.3">VEBU_1.8</text>
<text x="41.9" y="203.6">AUDIO_L</text>
<text x="44.6" y="198.1">/sheet5 11 A</text>
<text x="67.1" y="198.1">/sheet9 5 F</text>
<text x="67.1" y="200.8">/sheet7 13 D</text>
<text x="86.8" y="200.8">I2C_IRQ</text>
<text x="89.5" y="203.6">/sheet7 10 C</text>
<text x="108.7" y="203.6">LCD_RESET</text>
<text x="111.4" y="198.1">/sheet4 11 C</text>
<text x="133.9" y="198.1">/sheet4 4 C</text>
<text x="133.9" y="200.8">/sheet4 2 C</text>
<text x="153.6" y="198.1">RINGIN</text>
<text x="156.3" y="200.8">/sheet7 7 E</text>
<text x="156.3" y="203.6">/sheet5 10 C</text>
<text x="177.8" y="200.8">TX_DUPUTY</text>
<text x="180.5" y="203.6">/sheet5 10 F</text>
<text x="202.4" y="198.1">/sheet7 5 E</text>
<text x="202.4" y="200.8">/sheet6 6 E</text>
<text x="44.6" y="206.4">/sheet8 9 E</text>
<text x="44.6" y="209.1">/sheet7 13 D</text>
<text x="64.3" y="206.4">EPN1_FIL</text>
<text x="67.1" y="209.1">/sheet7 4 D</text>
<text x="89.5" y="206.4">/sheet6 15 F</text>
<text x="89.5" y="209.1">/sheet5 11 D</text>
<text x="111.4" y="206.4">/sheet8 10 A</text>
<text x="111.4" y="209.1">/sheet5 10 C</text>
<text x="131.1" y="206.4">RF_ANT_DET</text>
<text x="133.9" y="209.1">/sheet5 14 D</text>
<text x="153.6" y="209.1">RTC_INT</text>
<text x="177.8" y="209.1">TX_GSM_OUT</text>
<text x="199.7" y="206.3">VEBU_1.8FLASH</text>
<text x="202.4" y="209.1">/sheet6 5 D</text>
<text x="41.9" y="214.6">AUDIO_R</text>
<text x="67.1" y="211.9">/sheet5 8 A</text>
<text x="67.1" y="214.6">/sheet5 6 D</text>
<text x="86.8" y="214.6">I2SCA0</text>
<text x="111.4" y="211.9">/sheet4 14 C</text>
<text x="111.4" y="214.6">/sheet4 11 C</text>
<text x="133.9" y="211.9">/sheet4 4 D</text>
<text x="133.9" y="214.6">/sheet4 2 D</text>
<text x="156.3" y="211.9">/sheet7 7 C</text>
<text x="156.3" y="214.6">/sheet5 12 C</text>
<text x="180.5" y="211.9">/sheet1 7 G</text>
<text x="180.5" y="214.6">/sheet1 2 C</text>
<text x="202.4" y="211.9">/sheet6 5 D</text>
<text x="202.4" y="214.6">/sheet6 2 D</text>
<text x="44.6" y="217.4">/sheet8 9 E</text>
<text x="44.6" y="220.1">/sheet7 13 D</text>
<text x="64.3" y="220.1">EPP1</text>
<text x="89.5" y="217.4">/sheet7 7 E</text>
<text x="89.5" y="220.1">/sheet5 15 E</text>
<text x="108.7" y="220.1">LCD_RS</text>
<text x="133.9" y="217.4">/sheet2 7 D</text>
<text x="153.6" y="220.1">RTS_1</text>
<text x="177.8" y="220.1">TX_PCN_OUT</text>
<text x="202.4" y="217.4">/sheet6 7 D</text>
<text x="202.4" y="220.1">/sheet6 8 D</text>
<text x="41.9" y="225.6">BATT+</text>
<text x="67.1" y="222.9">/sheet9 5 E</text>
<text x="67.1" y="225.6">/sheet7 13 D</text>
<text x="86.8" y="225.6">I2SDA0</text>
<text x="111.4" y="222.9">/sheet8 10 A</text>
<text x="111.4" y="225.6">/sheet5 9 C</text>
<text x="131.1" y="222.9">RF_BAND_SW</text>
<text x="133.9" y="225.6">/sheet1 7 F</text>
<text x="156.3" y="222.9">/sheet8 9 E</text>
<text x="180.5" y="222.9">/sheet1 7 F</text>
<text x="180.5" y="225.6">/sheet1 2 C</text>
<text x="202.4" y="222.9">/sheet6 10 D</text>
<text x="202.4" y="225.6">/sheet6 12 D</text>
<text x="44.6" y="228.4">/sheet1 1 E</text>
<text x="44.6" y="231.1">/sheet1 7 E</text>
<text x="44.6" y="233.9">/sheet9 10 B</text>
<text x="64.3" y="231.1">EPP1_FIL</text>
<text x="67.1" y="233.9">/sheet7 4 D</text>
<text x="89.5" y="228.4">/sheet7 7 E</text>
<text x="89.5" y="231.1">/sheet5 15 E</text>
<text x="111.4" y="228.4">/sheet4 14 C</text>
<text x="111.4" y="231.1">/sheet4 11 C</text>
<text x="133.9" y="228.4">/sheet5 8 D</text>
<text x="133.9" y="231.1">/sheet4 4 F</text>
<text x="133.9" y="233.9">/sheet4 2 F</text>
<text x="153.6" y="228.4">RX</text>
<text x="156.3" y="231.1">/sheet8 14 D</text>
<text x="156.3" y="233.9">/sheet5 9 C</text>
<text x="177.8" y="231.1">VBAT</text>
<text x="180.5" y="233.9">/sheet5 9 B</text>
<text x="199.7" y="231.1">VEBU_1.8PSRAM</text>
<text x="202.4" y="233.9">/sheet6 8 E</text>
<text x="44.6" y="236.6">/sheet9 13 E</text>
<text x="44.6" y="239.4">/sheet8 4 B</text>
<text x="67.1" y="236.6">/sheet5 8 A</text>
<text x="67.1" y="239.4">/sheet5 6 E</text>
<text x="86.8" y="236.6">I2SWA0</text>
<text x="89.5" y="239.4">/sheet7 7 E</text>
<text x="108.7" y="236.6">LIGHT_1</text>
<text x="111.4" y="239.4">/sheet10 9 F</text>
<text x="131.1" y="239.4">RF_CLK</text>
<text x="153.6" y="239.4">RX_1</text>
<text x="180.5" y="236.6">/sheet5 1 E</text>
<text x="202.4" y="236.6">/sheet6 3 E</text>
<text x="44.6" y="242.1">/sheet7 5 B</text>
<text x="44.6" y="244.9">/sheet7 1 F</text>
<text x="64.3" y="244.9">F_WAIT</text>
<text x="89.5" y="242.1">/sheet5 15 E</text>
<text x="111.4" y="242.1">/sheet10 12 B</text>
<text x="133.9" y="244.9">/sheet5 14 F</text>
<text x="133.9" y="242.1">/sheet1 15 E</text>
<text x="156.3" y="242.1">/sheet8 9 E</text>
<text x="177.8" y="242.1">VBOOST</text>
<text x="180.5" y="244.9">/sheet8 10 B</text>
<text x="44.6" y="247.6">/sheet7 7 D</text>
<text x="44.6" y="250.4">/sheet7 7 A</text>
<text x="67.1" y="250.4">/sheet6 5 D</text>
<text x="67.1" y="247.6">/sheet6 15 E</text>
<text x="86.8" y="247.6">IR_RX</text>
<text x="89.5" y="250.4">/sheet9 9 E</text>
<text x="108.7" y="247.6">LIGHT_DISP</text>
<text x="111.4" y="250.4">/sheet8 10 B</text>
<text x="133.9" y="247.6">/sheet4 4 A</text>
<text x="133.9" y="250.4">/sheet4 2 A</text>
<text x="153.6" y="247.6">RX_DEPUTY</text>
<text x="156.3" y="250.4">/sheet5 14 E</text>
<text x="180.5" y="247.6">/sheet7 10 F</text>
<text x="44.6" y="253.1">/sheet7 6 F</text>
<text x="44.6" y="255.9">/sheet5 9 A</text>
<text x="67.1" y="253.1">/sheet6 12 E</text>
<text x="89.5" y="253.1">/sheet8 14 D</text>
<text x="111.4" y="253.1">/sheet4 11 C</text>
<text x="111.4" y="255.9">/sheet4 14 C</text>
<text x="131.1" y="255.9">RF_DAT</text>
<text x="153.6" y="255.9">SENSE</text>
<text x="177.8" y="253.1">VCXOEN_UC</text>
<text x="180.5" y="255.9">/sheet7 6 B</text>
<text x="44.6" y="258.6">/sheet4 11 D</text>
<text x="44.6" y="261.4">/sheet4 14 D</text>
<text x="64.3" y="258.6">GND_MIC</text>
<text x="67.1" y="261.4">/sheet9 4 C</text>
<text x="86.8" y="258.6">IR_SEL</text>
<text x="89.5" y="261.4">/sheet9 13 E</text>
<text x="111.4" y="258.6">/sheet10 7 B</text>
<text x="133.9" y="258.6">/sheet1 15 D</text>
<text x="133.9" y="261.4">/sheet5 14 F</text>
<text x="156.3" y="258.6">/sheet7 5 C</text>
<text x="156.3" y="261.4">/sheet7 8 A</text>
<text x="180.5" y="258.6">/sheet5 10 C</text>
<text x="44.6" y="264.1">/sheet10 9 E</text>
<text x="67.1" y="264.1">/sheet8 9 F</text>
<text x="67.1" y="266.9">/sheet5 4 B</text>
<text x="89.5" y="264.1">/sheet5 15 E</text>
<text x="108.7" y="264.1">LIGHT_KB</text>
<text x="111.4" y="266.9">/sheet5 15 E</text>
<text x="133.9" y="264.1">/sheet4 4 B</text>
<text x="133.9" y="266.9">/sheet4 2 B</text>
<text x="153.6" y="266.9">SLEEPQ</text>
<text x="177.8" y="264.1">VDDA_2.65V</text>
<text x="180.5" y="266.9">/sheet9 9 E</text>
</g>
<g font-size="2.2">
<text x="298.7" y="246.7">24.03.2005</text>
<text x="298.7" y="250.5">TLL</text>
<text x="293" y="261.5">COM MD PD HW</text>
<text x="226.6" y="268.8">2</text>
<text x="238.8" y="268.8">27111</text>
<text x="260.2" y="268.8">11.05.2005</text>
<text x="281" y="268.8">ZSX</text>
<text x="226.6" y="272.5">1</text>
<text x="238.8" y="272.5">25179</text>
<text x="260.2" y="272.5">24.03.2005</text>
<text x="281.3" y="272.5">TLL</text>
<text x="319.1" y="275.7">( Created by BOM number: A5B00900169571-27111 )</text>
</g>
</svg>
